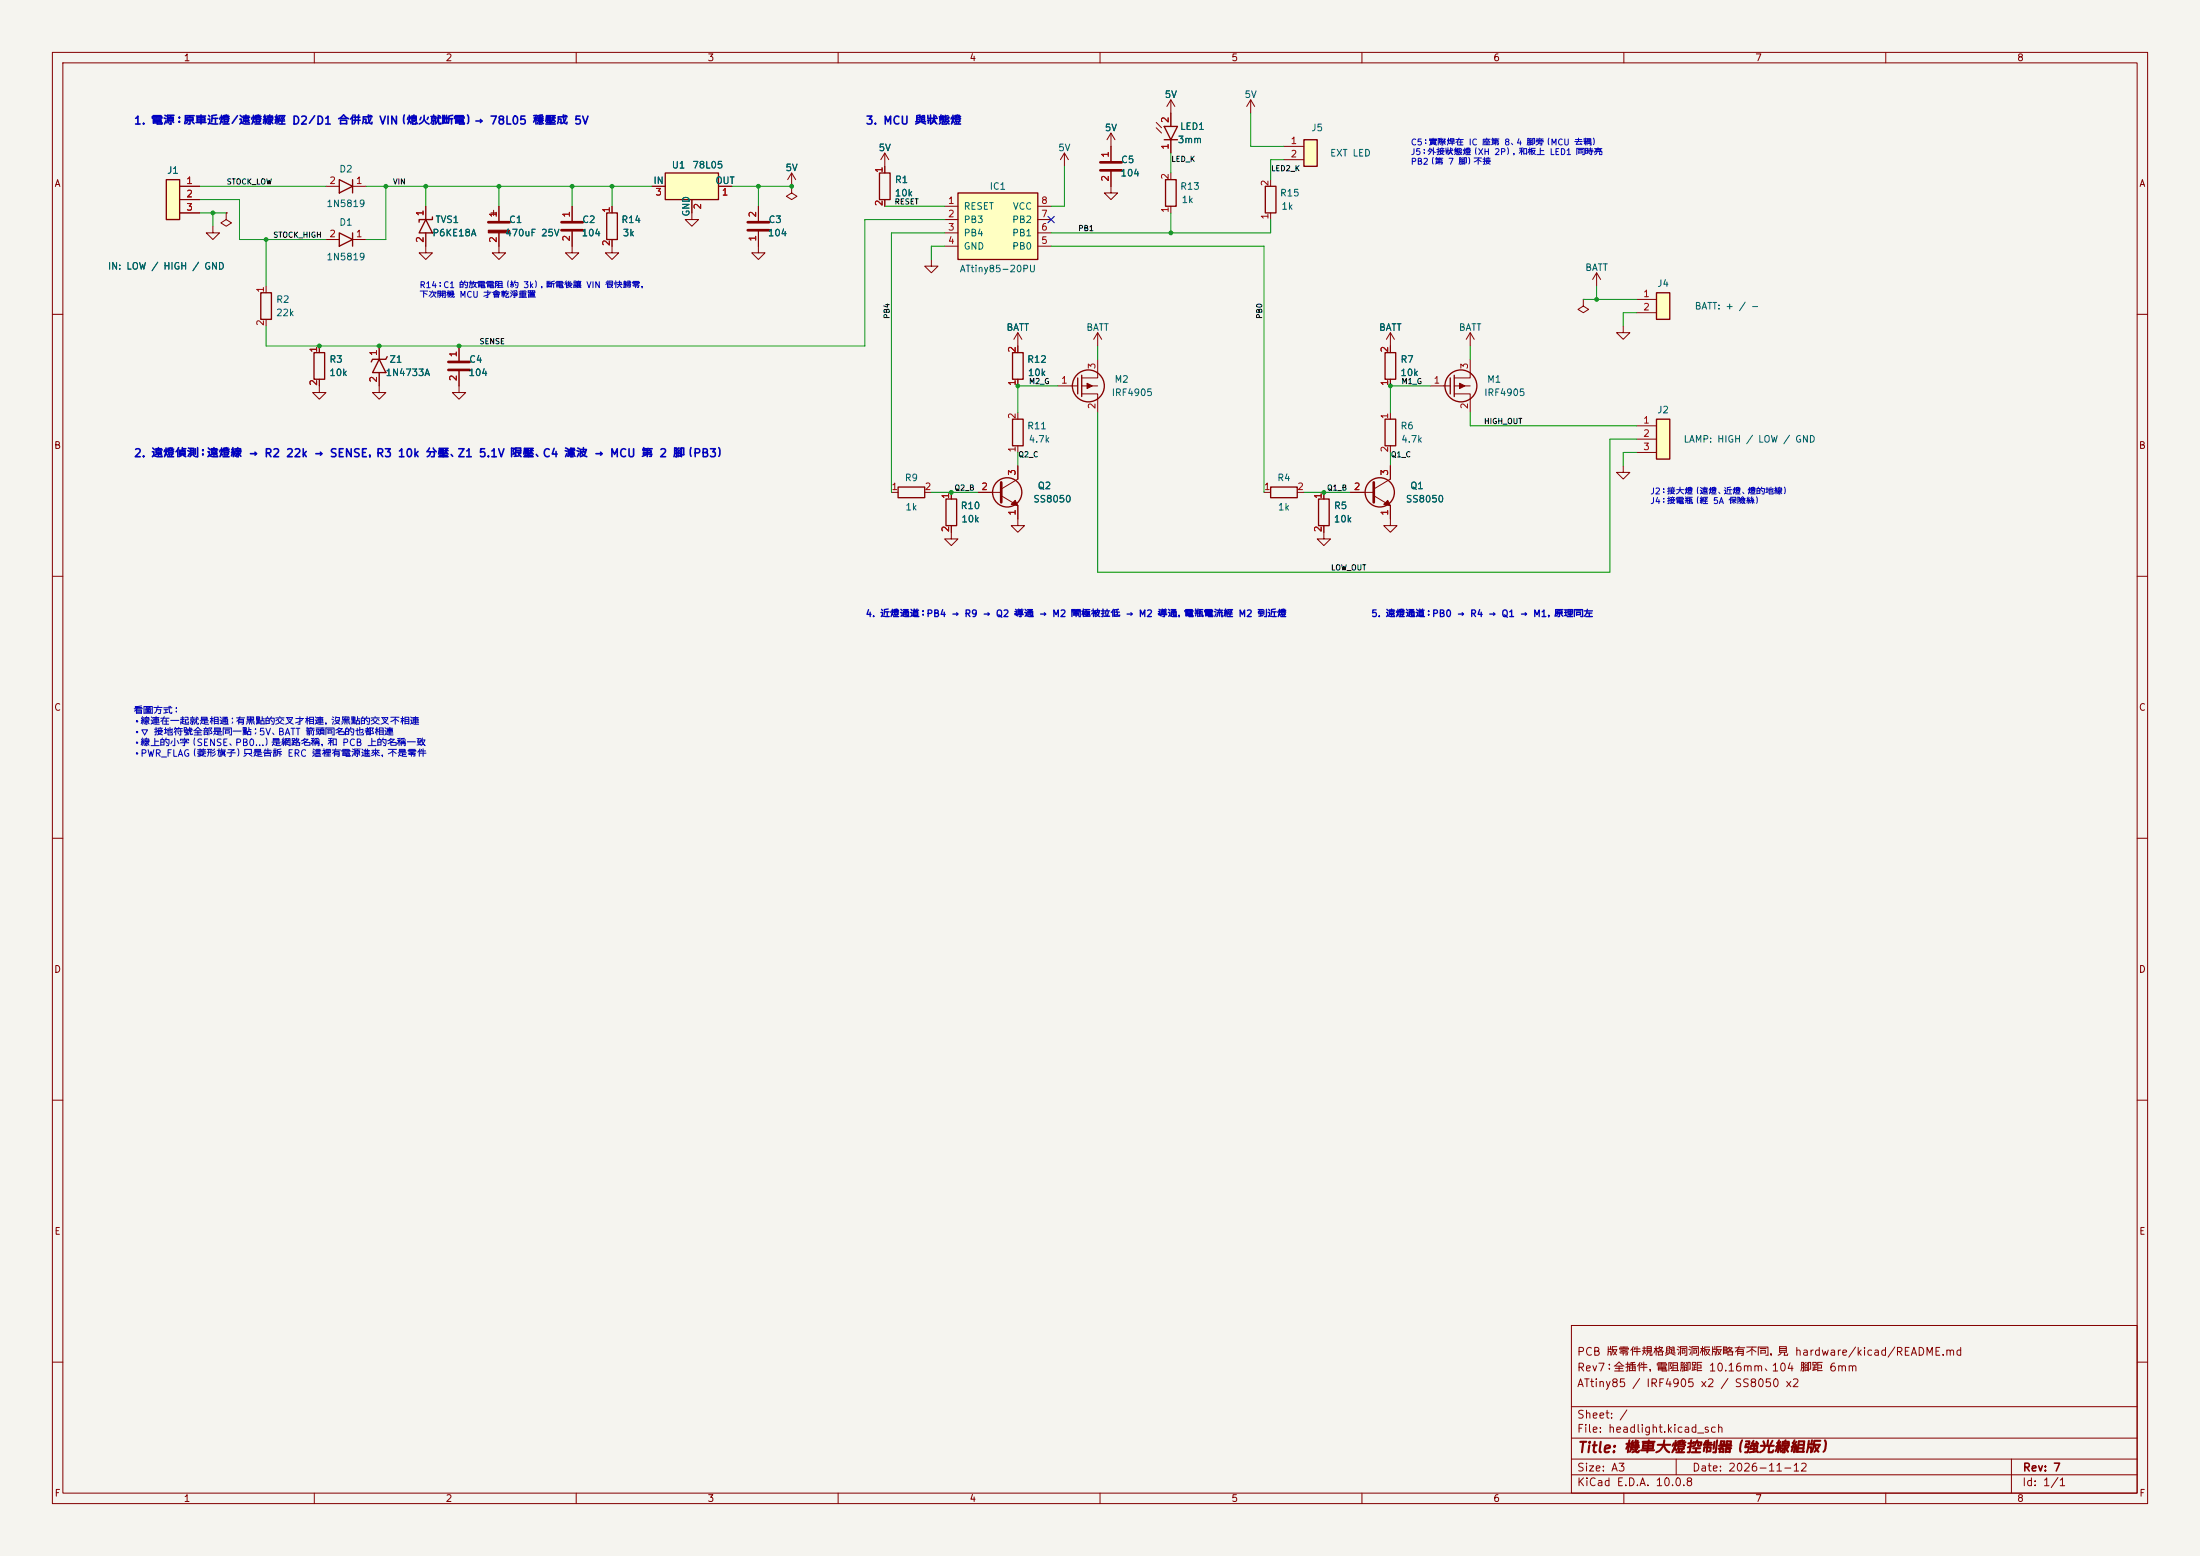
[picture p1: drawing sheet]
<svg xmlns="http://www.w3.org/2000/svg" width="420mm" height="297mm" viewBox="0 0 420 297" stroke-linecap="round" stroke-linejoin="round" font-family="sans-serif">
<path d="M0 0h420v297h-420z" fill="#f5f4ef" stroke="#f5f4ef" stroke-width=".19"/>
<g fill="none" stroke="#840000" stroke-width=".19">
<path d="M10 10h400v277h-400zM12 12h396v273h-396zM60 10v2M110 10v2M160 10v2M210 10v2M223.5 19.1v5M260 10v2M310 10v2M360 10v2M168.9 31.8v1.2M168.9 38.1v1.3"/>
<path d="M211.3 26.7l.8-1.3 .8 1.3M212.1 32.5v4.3h1.3l-1.3 1.3-1.3-1.3h1.3M212.1 25.4v5.6M220.7 24.4l1 1M220.7 23.4l1 1M222.8 20.3l.7-1.2 .8 1.2M223.5 26.7v2.5M242.6 34.3v1.3M242.6 40.6v1.3M10 60h2M408 60h2M170.2 94h1.2"/>
<path d="M176.5 94h1.3M241.3 94h1.3M247.6 94h1.3M10 110h2M181.6 101.6v1.3h1.3l-1.3 1.2-1.3-1.2h1.3M252.7 101.6v1.3h1.3l-1.3 1.2-1.2-1.2h1.2M408 110h2M10 160h2M408 160h2M10 210h2M408 210h2M300 253h108v32h-108z"/>
<path d="M10 260h2M300 278.5h108M300 274.5h108M300 268.5h108M320 278.5v3M384 278.5v6.5M408 260h2M60 285v2M110 285v2M160 285v2M210 285v2M260 285v2"/>
<path d="M300 281.5h108M310 285v2M360 285v2"/>
</g>
<path d="M167.9 33h2v5.1h-2zM222.2 24.1h2.6l-1.3 2.6zM222.2 26.7h2.6M241.6 35.6h2v5h-2zM171.4 93h5.1v2h-5.1zM242.6 93h5v2h-5z" fill="none" stroke="#840000" stroke-width=".25"/>
<path d="M210.1 31h4M210.1 32.5h4" fill="none" stroke="#840000" stroke-width=".51"/>
<path d="M316.2 80h2.6v7.6h-2.6z" fill="#ffffc2"/>
<path d="M316.2 80h2.6v7.6h-2.6z" fill="none" stroke="#840000" stroke-width=".25"/>
<path d="M302.3 57.2v1.2l1 .7-1 .6-1.1-.6 1.1-.7M302.3 57.2h.1M312.4 81.3h3.8M312.4 83.8h3.8M312.4 86.4h3.8" fill="none" stroke="#840000" stroke-width=".19"/>
<path d="M31.7 34.3h2.6v7.6h-2.6z" fill="#ffffc2"/>
<path d="M31.7 34.3h2.6v7.6h-2.6z" fill="none" stroke="#840000" stroke-width=".25"/>
<g fill="none" stroke="#840000" stroke-width=".19">
<path d="M34.3 35.6h3.8M34.3 38.1h3.8M34.3 40.6h3.8M40.6 43.2v1.3h1.3l-1.3 1.2-1.2-1.2h1.2M43.2 40.6v1.3l1 .6-1 .7-1-.7 1-.6M43.2 40.6h.1M61 73.7v1.2h1.2l-1.2 1.3-1.3-1.3h1.3M72.4 73.7v1.2h1.3l-1.3 1.3-1.3-1.3h1.3M87.6 73.7v1.2h1.3l-1.3 1.3-1.2-1.3h1.2M264.7 64.8l.7-1.3 .8 1.3M265.4 63.5v2.5M194.3 99.1v1.2h1.3l-1.3 1.3-1.3-1.3h1.3"/>
<path d="M265.4 99.1v1.2h1.3l-1.3 1.3-1.2-1.3h1.2"/>
</g>
<path d="M182.9 36.8h15.2v12.7h-15.2z" fill="#ffffc2"/>
<g fill="none" stroke="#840000" stroke-width=".25">
<path d="M64.8 34.3l2.5 1.3-2.5 1.2zM67.3 34.3v2.5M182.9 36.8h15.2v12.7h-15.2zM49.8 55.9h2v5.1h-2zM64.8 44.5l2.5 1.2-2.5 1.3zM67.3 44.5v2.5M72.4 68.6l1.3 2.5h-2.6zM73.9 68.1l-.2 .5h-2.6l-.2 .5M276.9 72.1v3.1M277.6 71.6v4.1M180.6 95.3h2v5h-2z"/>
<circle cx="278.9" cy="73.7" r="3"/>
</g>
<g fill="none" stroke="#840000" stroke-width=".19">
<path d="M62.2 35.6h2.6M67.3 35.6h2.5M180.3 39.4h2.6M198.1 39.4h2.6M202.4 30.5l.8-1.3 .8 1.3M203.2 29.2v2.6M50.8 54.6v1.3M62.2 45.7h2.6M67.3 45.7h2.5M177.8 49.5v1.3h1.3l-1.3 1.3-1.3-1.3h1.3M180.3 41.9h2.6M180.3 44.5h2.6"/>
<path d="M180.3 47h2.6M198.1 41.9h2.6M198.1 44.5h2.6M198.1 47h2.6M50.8 61v1.2M72.4 66v2.6M72.4 71.1v2.6M87.6 66v3.1M87.6 70.6v3.1M273 73.7h3.9M277.6 75.2h3.1v3.5M277.6 73.7h3.1"/>
<path d="M279.9 64.8l.8-1.3 .7 1.3M280.7 68.6v3.5h-3.1M280.7 63.5v2.5M181.6 94v1.3M309.9 88.9v1.3h1.2l-1.2 1.2-1.3-1.2h1.3M181.6 100.3v1.3"/>
</g>
<path d="M85.6 69.1h4.1M85.6 70.6h4.1" fill="none" stroke="#840000" stroke-width=".51"/>
<path d="M278.6 73.2l1.1 .5-1.1 .5z" fill="#840000" stroke="#840000" stroke-width=".19"/>
<path d="M316.2 55.9h2.6v5.1h-2.6z" fill="#ffffc2"/>
<g fill="none" stroke="#840000" stroke-width=".25">
<path d="M222.5 34.3h2v5.1h-2zM316.2 55.9h2.6v5.1h-2.6zM59.9 67.3h2.1v5.1h-2.1zM264.4 67.3h2v5.1h-2zM251.7 95.3h2v5h-2zM264.4 80h2v5.1h-2z"/>
<circle cx="192.3" cy="94" r="2.79"/>
<circle cx="263.4" cy="94" r="2.79"/>
</g>
<g fill="none" stroke="#840000" stroke-width=".19">
<path d="M238.8 19.1v2.5M144.8 39.4v3M168.1 30.5l.8-1.3 .8 1.3M168.9 29.2v2.6M223.5 33v1.3M223.5 39.4v1.2M238 20.3l.8-1.2 .7 1.2M144.8 43.9v3.1M304 53.3l.8-1.2 .8 1.2M304.8 52.1v2.5M312.4 57.2h3.8M312.4 59.7h3.8"/>
<path d="M61 66v1.3M61 72.4v1.3M265.4 66v1.3M265.4 72.4v1.3M265.4 78.7v1.3M309.9 62.2v1.3h1.2l-1.2 1.3-1.3-1.3h1.3M186.7 94h4.4M191.1 94.6l3.2 1.9v2.6M194.3 88.9v2.5l-3.2 1.9M252.7 94v1.3M257.8 94h4.5M262.3 94.6l3.1 1.9v2.6"/>
<path d="M265.4 85.1v1.3M265.4 88.9v2.5l-3.1 1.9M252.7 100.3v1.3"/>
</g>
<path d="M142.7 43.9h4.1M142.7 42.4h4.1M191.1 92.1v3.8M262.3 92.1v3.8" fill="none" stroke="#840000" stroke-width=".51"/>
<g fill="#840000" stroke="#840000" stroke-width=".19">
<path d="M193 96.3l.8-.8 .5 1z"/>
<path d="M264.9 95.5l.5 1-1.2-.2z"/>
</g>
<path d="M248.9 26.7h2.6v5.1h-2.6z" fill="#ffffc2"/>
<path d="M248.9 26.7h2.6v5.1h-2.6zM81.3 41.9l1.2 2.6h-2.5zM82.5 41.4v.5h-2.5v.5M115.8 40.6h2.1v5.1h-2.1zM193.3 80h2v5.1h-2z" fill="none" stroke="#840000" stroke-width=".25"/>
<g fill="none" stroke="#840000" stroke-width=".19">
<path d="M81.3 39.4v2.5M95.2 39.4v3M109.2 39.4v3M116.8 39.4v1.2M150.4 34.3l.7-1.3 .8 1.3M151.1 35.6v1.2l1 .7-1 .6-1-.6 1-.7M151.1 35.6h.1M151.1 33v2.6M245.1 27.9h3.8M245.1 30.5h3.8M81.3 44.5v3.8h1.2l-1.2 1.2-1.3-1.2h1.3M93.7 40.6h1"/>
<path d="M94.2 40.1v1M95.2 44.5v3.8h1.3l-1.3 1.2-1.2-1.2h1.2M109.2 43.9v4.4h1.3l-1.3 1.2-1.3-1.2h1.3M116.8 45.7v2.6h1.3l-1.3 1.2-1.2-1.2h1.2M132.1 40.6v1.3h1.2l-1.2 1.3-1.3-1.3h1.3M144.8 47v1.3h1.2l-1.2 1.2-1.3-1.2h1.3M194.3 78.7v1.3M194.3 85.1v1.3"/>
</g>
<path d="M93.2 42.4h4.1M107.2 42.4h4.1M107.2 43.9h4.1" fill="none" stroke="#840000" stroke-width=".51"/>
<path d="M93.2 43.9h4.1v.6h-4.1z" fill="#840000" stroke="#840000" stroke-width=".19"/>
<path d="M127 33h10.2v5.1h-10.2z" fill="#ffffc2"/>
<g fill="none" stroke="#840000" stroke-width=".25">
<path d="M127 33h10.2v5.1h-10.2zM193.3 67.3h2v5.1h-2zM205.7 72.1v3.1M206.5 71.6v4.1"/>
<circle cx="207.8" cy="73.7" r="3"/>
</g>
<g fill="none" stroke="#840000" stroke-width=".19">
<path d="M34.3 35.6h3.8M34.3 38.1h3.8M81.3 39.4v2.5M95.2 39.4v3M109.2 39.4v3M116.8 39.4v1.2M124.5 35.6h2.5M132.1 38.1v2.5M137.2 35.6h2.5M144.8 39.4v3M151.1 35.6h.1M168.9 31.8v1.2"/>
<path d="M168.9 38.1v1.3M212.1 27.9v3.1M212.1 32.5v3.1M223.5 21.6v2.5M223.5 26.7v2.5M34.3 40.6h3.8M43.2 40.6h.1M81.3 44.5v2.5M95.2 44.5v2.5M109.2 43.9v3.1M116.8 45.7v1.3M144.8 43.9v3.1"/>
<path d="M61 66v1.3M61 72.4v1.3M72.4 66v2.6M72.4 71.1v2.6M87.6 66v3.1M87.6 70.6v3.1M193.5 64.8l.8-1.3 .8 1.3M194.3 63.5v3.8M194.3 72.4v1.3M201.9 73.7h3.8M206.5 75.2h3v3.5M206.5 73.7h3"/>
<path d="M208.8 64.8l.7-1.3 .8 1.3M209.5 68.6v3.5h-3M209.5 63.5v2.5M265.4 66v1.3M265.4 72.4v1.3M181.6 94v1.3M186.7 94h2.5M194.3 88.9v2.5M194.3 96.5v2.6M252.7 94v1.3M257.8 94h2.5M265.4 88.9v2.5"/>
<path d="M265.4 96.5v2.6M181.6 100.3v1.3M252.7 100.3v1.3"/>
</g>
<path d="M207.5 73.2l1 .5-1 .5z" fill="#840000" stroke="#840000" stroke-width=".19"/>
<g fill="none" stroke="#009600" stroke-width=".19">
<path d="M38.1 35.6h24.1M38.1 38.1h7.6v7.6h16.5M69.8 35.6h54.7M73.7 35.6v10.1h-3.9M81.3 35.6v3.8M95.2 35.6v3.8M109.2 35.6v3.8M116.8 35.6v3.8M139.7 35.6h11.4M144.8 35.6v3.8M168.9 39.4h11.4M203.2 31.8v7.6h-2.5"/>
<path d="M223.5 29.2v3.8M238.8 21.6v6.3h6.3M245.1 30.5h-2.5v3.8M38.1 40.6h5.1M40.6 40.6v2.6M50.8 45.7v8.9M180.3 41.9h-15.2v24.1h-114.3v-3.8M180.3 47h-2.5v2.5M180.3 44.5h-10.1v49.5M200.7 47h40.6v47M223.5 40.6v3.9M242.6 41.9v2.6h-41.9"/>
<path d="M302.3 57.2h10.1M304.8 54.6v2.6M312.4 59.7h-2.5v2.5M201.9 73.7h-7.6v5M209.5 78.7v30.5h97.8v-25.4h5.1M209.5 66v2.6M273 73.7h-7.6v5M280.7 66v2.6M280.7 78.7v2.6h31.7M177.8 94h8.9M194.3 86.4v2.5M248.9 94h8.9"/>
<path d="M265.4 86.4v2.5M312.4 86.4h-2.5v2.5"/>
</g>
<path d="M200.1 41.3l1.2 1.2M201.3 41.3l-1.2 1.2" fill="none" stroke="#000084" stroke-width=".19"/>
<g fill="#009600">
<circle cx="81.3" cy="35.6" r=".46"/>
<circle cx="50.8" cy="45.7" r=".46"/>
<circle cx="40.6" cy="40.6" r=".46"/>
<circle cx="73.7" cy="35.6" r=".46"/>
<circle cx="87.6" cy="66" r=".46"/>
<circle cx="72.4" cy="66" r=".46"/>
<circle cx="61" cy="66" r=".46"/>
<circle cx="304.8" cy="57.2" r=".46"/>
<circle cx="265.4" cy="73.7" r=".46"/>
<circle cx="116.8" cy="35.6" r=".46"/>
<circle cx="151.1" cy="35.6" r=".46"/>
<circle cx="95.2" cy="35.6" r=".46"/>
<circle cx="109.2" cy="35.6" r=".46"/>
<circle cx="144.8" cy="35.6" r=".46"/>
<circle cx="194.3" cy="73.7" r=".46"/>
<circle cx="252.7" cy="94" r=".46"/>
<circle cx="223.5" cy="44.5" r=".46"/>
<circle cx="181.6" cy="94" r=".46"/>
</g>
<text font-size="2" fill="#840000" x="301" y="277.8">Title: 機車大燈控制器（強光線組版）</text>
<g font-size="1.5" fill="#0000c2">
<text x="25.4" y="24.1">1. 電源：原車近燈／遠燈線經 D2／D1 合併成 VIN（熄火就斷電）→ 78L05 穩壓成 5V</text>
<text x="165.1" y="24.1">3. MCU 與狀態燈</text>
<text x="25.4" y="87.6">2. 遠燈偵測：遠燈線 → R2 22k → SENSE，R3 10k 分壓、Z1 5.1V 限壓、C4 濾波 → MCU 第 2 腳（PB3）</text>
</g>
<g font-size="1.5" fill="#840000">
<text x="300.9" y="262.1">Rev7：全插件，電阻腳距 10.16mm、104 腳距 6mm</text>
<text x="300.9" y="259.1">PCB 版零件規格與洞洞板版略有不同，見 hardware/kicad/README.md</text>
<text x="300.9" y="265.1">ATtiny85 / IRF4905 x2 / SS8050 x2</text>
<text x="300.9" y="273.8">File: headlight.kicad_sch</text>
<text x="300.9" y="271.1">Sheet: /</text>
<text x="300.9" y="281.2">Size: A3</text>
<text x="322.9" y="281.2">Date: 2026-11-12</text>
<text x="386" y="281.2">Rev: 7</text>
<text x="300.9" y="284">KiCad E.D.A. 10.0.8</text>
<text x="385.9" y="284">Id: 1/1</text>
</g>
<g font-size="1.3" fill="#840000">
<text x="35" y="12">1</text>
<text x="85" y="12">2</text>
<text x="135" y="12">3</text>
<text x="185" y="12">4</text>
<text x="235" y="12">5</text>
<text x="285" y="12">6</text>
<text x="335" y="12">7</text>
<text x="385" y="12">8</text>
<text x="10.3" y="36">A</text>
<text x="408.3" y="36">A</text>
<text x="10.2" y="86">B</text>
<text x="408.2" y="86">B</text>
<text x="10.2" y="136">C</text>
<text x="408.2" y="136">C</text>
<text x="10.2" y="186">D</text>
<text x="408.2" y="186">D</text>
<text x="10.3" y="236">E</text>
<text x="408.3" y="236">E</text>
<text x="10.3" y="286">F</text>
<text x="35" y="287">1</text>
<text x="85" y="287">2</text>
<text x="135" y="287">3</text>
<text x="185" y="287">4</text>
<text x="235" y="287">5</text>
<text x="285" y="287">6</text>
<text x="335" y="287">7</text>
<text x="385" y="287">8</text>
<text x="408.3" y="286">F</text>
</g>
<g font-size="1.3" fill="#006464">
<text x="222.2" y="19">5V</text>
<text x="237.5" y="19">5V</text>
<text x="167.6" y="29.2">5V</text>
<text x="201.9" y="29.2">5V</text>
<text x="210.8" y="25.3">5V</text>
<text x="224.8" y="27.6">3mm</text>
<text x="225.2" y="25.1">LED1</text>
<text x="250.2" y="25.3">J5</text>
<text x="31.8" y="33.5">J1</text>
<text x="64.7" y="33.2">D2</text>
<text x="124.6" y="35.4">IN</text>
<text x="128.1" y="32.5">U1</text>
<text x="132.1" y="32.5">78L05</text>
<text x="136.5" y="35.4">OUT</text>
<text x="149.9" y="33">5V</text>
<text x="170.7" y="35.3">R1</text>
<text x="213.8" y="34">104</text>
<text x="213.9" y="31.4">C5</text>
<text x="253.8" y="30.2">EXT LED</text>
<text x="62.2" y="39.8">1N5819</text>
<text x="131.9" y="41.4" transform="rotate(-90 131.9 41.4)">GND</text>
<text x="170.7" y="37.8">10k</text>
<text x="183.9" y="40.3">RESET</text>
<text x="188.8" y="36.5">IC1</text>
<text x="193.2" y="40.3">VCC</text>
<text x="225.2" y="36.5">R13</text>
<text x="225.5" y="39.1">1k</text>
<text x="244.3" y="37.8">R15</text>
<text x="244.5" y="40.3">1k</text>
<text x="64.7" y="43.4">D1</text>
<text x="82.4" y="45.4">P6KE18A</text>
<text x="83" y="42.9">TVS1</text>
<text x="96.4" y="45.4">470uF 25V</text>
<text x="97.1" y="42.9">C1</text>
<text x="110.9" y="45.4">104</text>
<text x="111.1" y="42.9">C2</text>
<text x="118.5" y="42.9">R14</text>
<text x="118.8" y="45.4">3k</text>
<text x="146.5" y="45.4">104</text>
<text x="146.6" y="42.9">C3</text>
<text x="183.9" y="42.9">PB3</text>
<text x="183.9" y="45.4">PB4</text>
<text x="183.9" y="48">GND</text>
<text x="193.1" y="48">PB0</text>
<text x="193.1" y="45.4">PB1</text>
<text x="193.1" y="42.9">PB2</text>
<text x="20.5" y="51.8">IN: LOW / HIGH / GND</text>
<text x="62.2" y="50">1N5819</text>
<text x="183.1" y="52.3">ATtiny85-20PU</text>
<text x="302.5" y="52">BATT</text>
<text x="52.6" y="58.1">R2</text>
<text x="316.3" y="55.1">J4</text>
<text x="323.4" y="59.4">BATT: + / -</text>
<text x="52.6" y="60.7">22k</text>
<text x="192" y="63.4">BATT</text>
<text x="207.3" y="63.4">BATT</text>
<text x="263.2" y="63.4">BATT</text>
<text x="278.4" y="63.4">BATT</text>
<text x="62.8" y="69.5">R3</text>
<text x="74.3" y="69.5">Z1</text>
<text x="89.5" y="69.5">C4</text>
<text x="196" y="69.5">R12</text>
<text x="267.3" y="69.5">R7</text>
<text x="62.8" y="72.1">10k</text>
<text x="73.5" y="72.1">1N4733A</text>
<text x="89.3" y="72.1">104</text>
<text x="196.1" y="72.1">10k</text>
<text x="212.1" y="75.9">IRF4905</text>
<text x="212.7" y="73.4">M2</text>
<text x="267.2" y="72.1">10k</text>
<text x="283.2" y="75.9">IRF4905</text>
<text x="283.8" y="73.4">M1</text>
<text x="196" y="82.2">R11</text>
<text x="267.3" y="82.2">R6</text>
<text x="316.3" y="79.2">J2</text>
<text x="196.3" y="84.8">4.7k</text>
<text x="267.4" y="84.8">4.7k</text>
<text x="321.3" y="84.8">LAMP: HIGH / LOW / GND</text>
<text x="172.6" y="92.1">R9</text>
<text x="198" y="93.7">Q2</text>
<text x="243.7" y="92.1">R4</text>
<text x="269.1" y="93.7">Q1</text>
<text x="172.7" y="97.7">1k</text>
<text x="183.3" y="97.5">R10</text>
<text x="183.4" y="100">10k</text>
<text x="197.2" y="96.2">SS8050</text>
<text x="243.9" y="97.7">1k</text>
<text x="254.5" y="100">10k</text>
<text x="254.6" y="97.5">R5</text>
<text x="268.3" y="96.2">SS8050</text>
</g>
<g font-size="1.3" fill="#a90000">
<text x="223.4" y="23.6" transform="rotate(-90 223.4 23.6)">2</text>
<text x="223.4" y="28.7" transform="rotate(-90 223.4 28.7)">1</text>
<text x="246.3" y="27.8">1</text>
<text x="35.5" y="35.4">1</text>
<text x="62.8" y="35.4">2</text>
<text x="67.8" y="35.4">1</text>
<text x="168.8" y="33.1" transform="rotate(-90 168.8 33.1)">1</text>
<text x="212" y="34.8" transform="rotate(-90 212 34.8)">2</text>
<text x="212" y="30.2" transform="rotate(-90 212 30.2)">1</text>
<text x="223.4" y="34.4" transform="rotate(-90 223.4 34.4)">2</text>
<text x="242.4" y="35.7" transform="rotate(-90 242.4 35.7)">2</text>
<text x="246.3" y="30.3">2</text>
<text x="35.5" y="38">2</text>
<text x="35.5" y="40.5">3</text>
<text x="81.1" y="41.4" transform="rotate(-90 81.1 41.4)">1</text>
<text x="95.1" y="41.6" transform="rotate(-90 95.1 41.6)">1</text>
<text x="109.1" y="41.6" transform="rotate(-90 109.1 41.6)">1</text>
<text x="116.7" y="40.7" transform="rotate(-90 116.7 40.7)">1</text>
<text x="125" y="37.6">3</text>
<text x="134.1" y="40.1" transform="rotate(-90 134.1 40.1)">2</text>
<text x="137.7" y="37.6">1</text>
<text x="144.6" y="41.6" transform="rotate(-90 144.6 41.6)">2</text>
<text x="168.8" y="39.5" transform="rotate(-90 168.8 39.5)">2</text>
<text x="180.9" y="39.2">1</text>
<text x="180.9" y="41.8">2</text>
<text x="198.7" y="41.8">7</text>
<text x="198.7" y="39.2">8</text>
<text x="223.4" y="40.7" transform="rotate(-90 223.4 40.7)">1</text>
<text x="62.8" y="45.6">2</text>
<text x="67.8" y="45.6">1</text>
<text x="81.1" y="46.5" transform="rotate(-90 81.1 46.5)">2</text>
<text x="95.1" y="46.5" transform="rotate(-90 95.1 46.5)">2</text>
<text x="109.1" y="46.2" transform="rotate(-90 109.1 46.2)">2</text>
<text x="116.7" y="47.1" transform="rotate(-90 116.7 47.1)">2</text>
<text x="144.6" y="46.2" transform="rotate(-90 144.6 46.2)">1</text>
<text x="180.9" y="44.3">3</text>
<text x="180.9" y="46.9">4</text>
<text x="198.7" y="46.9">5</text>
<text x="198.7" y="44.3">6</text>
<text x="242.4" y="42" transform="rotate(-90 242.4 42)">1</text>
<text x="50.7" y="56" transform="rotate(-90 50.7 56)">1</text>
<text x="313.6" y="57">1</text>
<text x="313.6" y="59.6">2</text>
<text x="50.7" y="62.3" transform="rotate(-90 50.7 62.3)">2</text>
<text x="60.8" y="67.4" transform="rotate(-90 60.8 67.4)">1</text>
<text x="72.3" y="68" transform="rotate(-90 72.3 68)">1</text>
<text x="87.5" y="68.3" transform="rotate(-90 87.5 68.3)">1</text>
<text x="194.2" y="67.4" transform="rotate(-90 194.2 67.4)">2</text>
<text x="209.4" y="70.6" transform="rotate(-90 209.4 70.6)">3</text>
<text x="265.3" y="67.4" transform="rotate(-90 265.3 67.4)">2</text>
<text x="280.5" y="70.6" transform="rotate(-90 280.5 70.6)">3</text>
<text x="60.8" y="73.8" transform="rotate(-90 60.8 73.8)">2</text>
<text x="72.3" y="73.1" transform="rotate(-90 72.3 73.1)">2</text>
<text x="87.5" y="72.9" transform="rotate(-90 87.5 72.9)">2</text>
<text x="194.2" y="73.8" transform="rotate(-90 194.2 73.8)">1</text>
<text x="202.5" y="73.5">1</text>
<text x="265.3" y="73.8" transform="rotate(-90 265.3 73.8)">1</text>
<text x="273.6" y="73.5">1</text>
<text x="194.2" y="80.1" transform="rotate(-90 194.2 80.1)">2</text>
<text x="209.4" y="78.2" transform="rotate(-90 209.4 78.2)">2</text>
<text x="265.3" y="80.1" transform="rotate(-90 265.3 80.1)">1</text>
<text x="280.5" y="78.2" transform="rotate(-90 280.5 78.2)">2</text>
<text x="313.6" y="81.1">1</text>
<text x="313.6" y="83.7">2</text>
<text x="194.2" y="86.5" transform="rotate(-90 194.2 86.5)">1</text>
<text x="265.3" y="86.5" transform="rotate(-90 265.3 86.5)">2</text>
<text x="313.6" y="86.2">3</text>
<text x="170.1" y="93.8">1</text>
<text x="176.4" y="93.8">2</text>
<text x="181.5" y="95.3" transform="rotate(-90 181.5 95.3)">1</text>
<text x="187.2" y="93.8">2</text>
<text x="194.2" y="90.9" transform="rotate(-90 194.2 90.9)">3</text>
<text x="241.2" y="93.8">1</text>
<text x="247.6" y="93.8">2</text>
<text x="252.6" y="95.3" transform="rotate(-90 252.6 95.3)">1</text>
<text x="258.3" y="93.8">2</text>
<text x="265.3" y="90.9" transform="rotate(-90 265.3 90.9)">3</text>
<text x="181.5" y="101.7" transform="rotate(-90 181.5 101.7)">2</text>
<text x="194.2" y="98.5" transform="rotate(-90 194.2 98.5)">1</text>
<text x="252.6" y="101.7" transform="rotate(-90 252.6 101.7)">2</text>
<text x="265.3" y="98.5" transform="rotate(-90 265.3 98.5)">1</text>
</g>
<g font-size="1.3" fill="#0000c2">
<text x="165.1" y="118.1">4. 近燈通道：PB4 → R9 → Q2 導通 → M2 閘極被拉低 → M2 導通，電瓶電流經 M2 到近燈</text>
<text x="261.7" y="118.1">5. 遠燈通道：PB0 → R4 → Q1 → M1，原理同左</text>
<text x="25.4" y="136.6">看圖方式：</text>
<text x="25.4" y="138.6">・線連在一起就是相通；有黑點的交叉才相連，沒黑點的交叉不相連</text>
<text x="25.4" y="140.7">・▽ 接地符號全部是同一點；5V、BATT 箭頭同名的也都相連</text>
<text x="25.4" y="142.7">・線上的小字（SENSE、PB0…）是網路名稱，和 PCB 上的名稱一致</text>
<text x="25.4" y="144.8">・PWR_FLAG（菱形旗子）只是告訴 ERC 這裡有電源進來，不是零件</text>
</g>
<g font-size="1.1" fill="#0000c2">
<text x="269.2" y="28">C5：實際焊在 IC 座第 8、4 腳旁（MCU 去耦）</text>
<text x="269.2" y="29.9">J5：外接狀態燈（XH 2P），和板上 LED1 同時亮</text>
<text x="269.2" y="31.7">PB2（第 7 腳）不接</text>
<text x="80" y="55.3">R14：C1 的放電電阻（約 3k），斷電後讓 VIN 很快歸零，</text>
<text x="80" y="57.1">下次開機 MCU 才會乾淨重置</text>
<text x="314.9" y="94.6">J2：接大燈（遠燈、近燈、燈的地線）</text>
<text x="314.9" y="96.5">J4：接電瓶（經 5A 保險絲）</text>
</g>
<g font-size="1" fill="#0f0f0f">
<text x="43.2" y="35.5">STOCK_LOW</text>
<text x="74.9" y="35.5">VIN</text>
<text x="223.5" y="31.1">LED_K</text>
<text x="242.6" y="32.9">LED2_K</text>
<text x="170.7" y="39.3">RESET</text>
<text x="52.1" y="45.6">STOCK_HIGH</text>
<text x="205.7" y="44.3">PB1</text>
<text x="91.4" y="65.9">SENSE</text>
<text x="170.1" y="61" transform="rotate(-90 170.1 61)">PB4</text>
<text x="241.2" y="61" transform="rotate(-90 241.2 61)">PB0</text>
<text x="196.3" y="73.6">M2_G</text>
<text x="267.5" y="73.6">M1_G</text>
<text x="283.2" y="81.2">HIGH_OUT</text>
<text x="194.3" y="87.5">Q2_C</text>
<text x="265.4" y="87.5">Q1_C</text>
<text x="182.1" y="93.9">Q2_B</text>
<text x="253.2" y="93.9">Q1_B</text>
<text x="254" y="109.1">LOW_OUT</text>
</g>
</svg>
